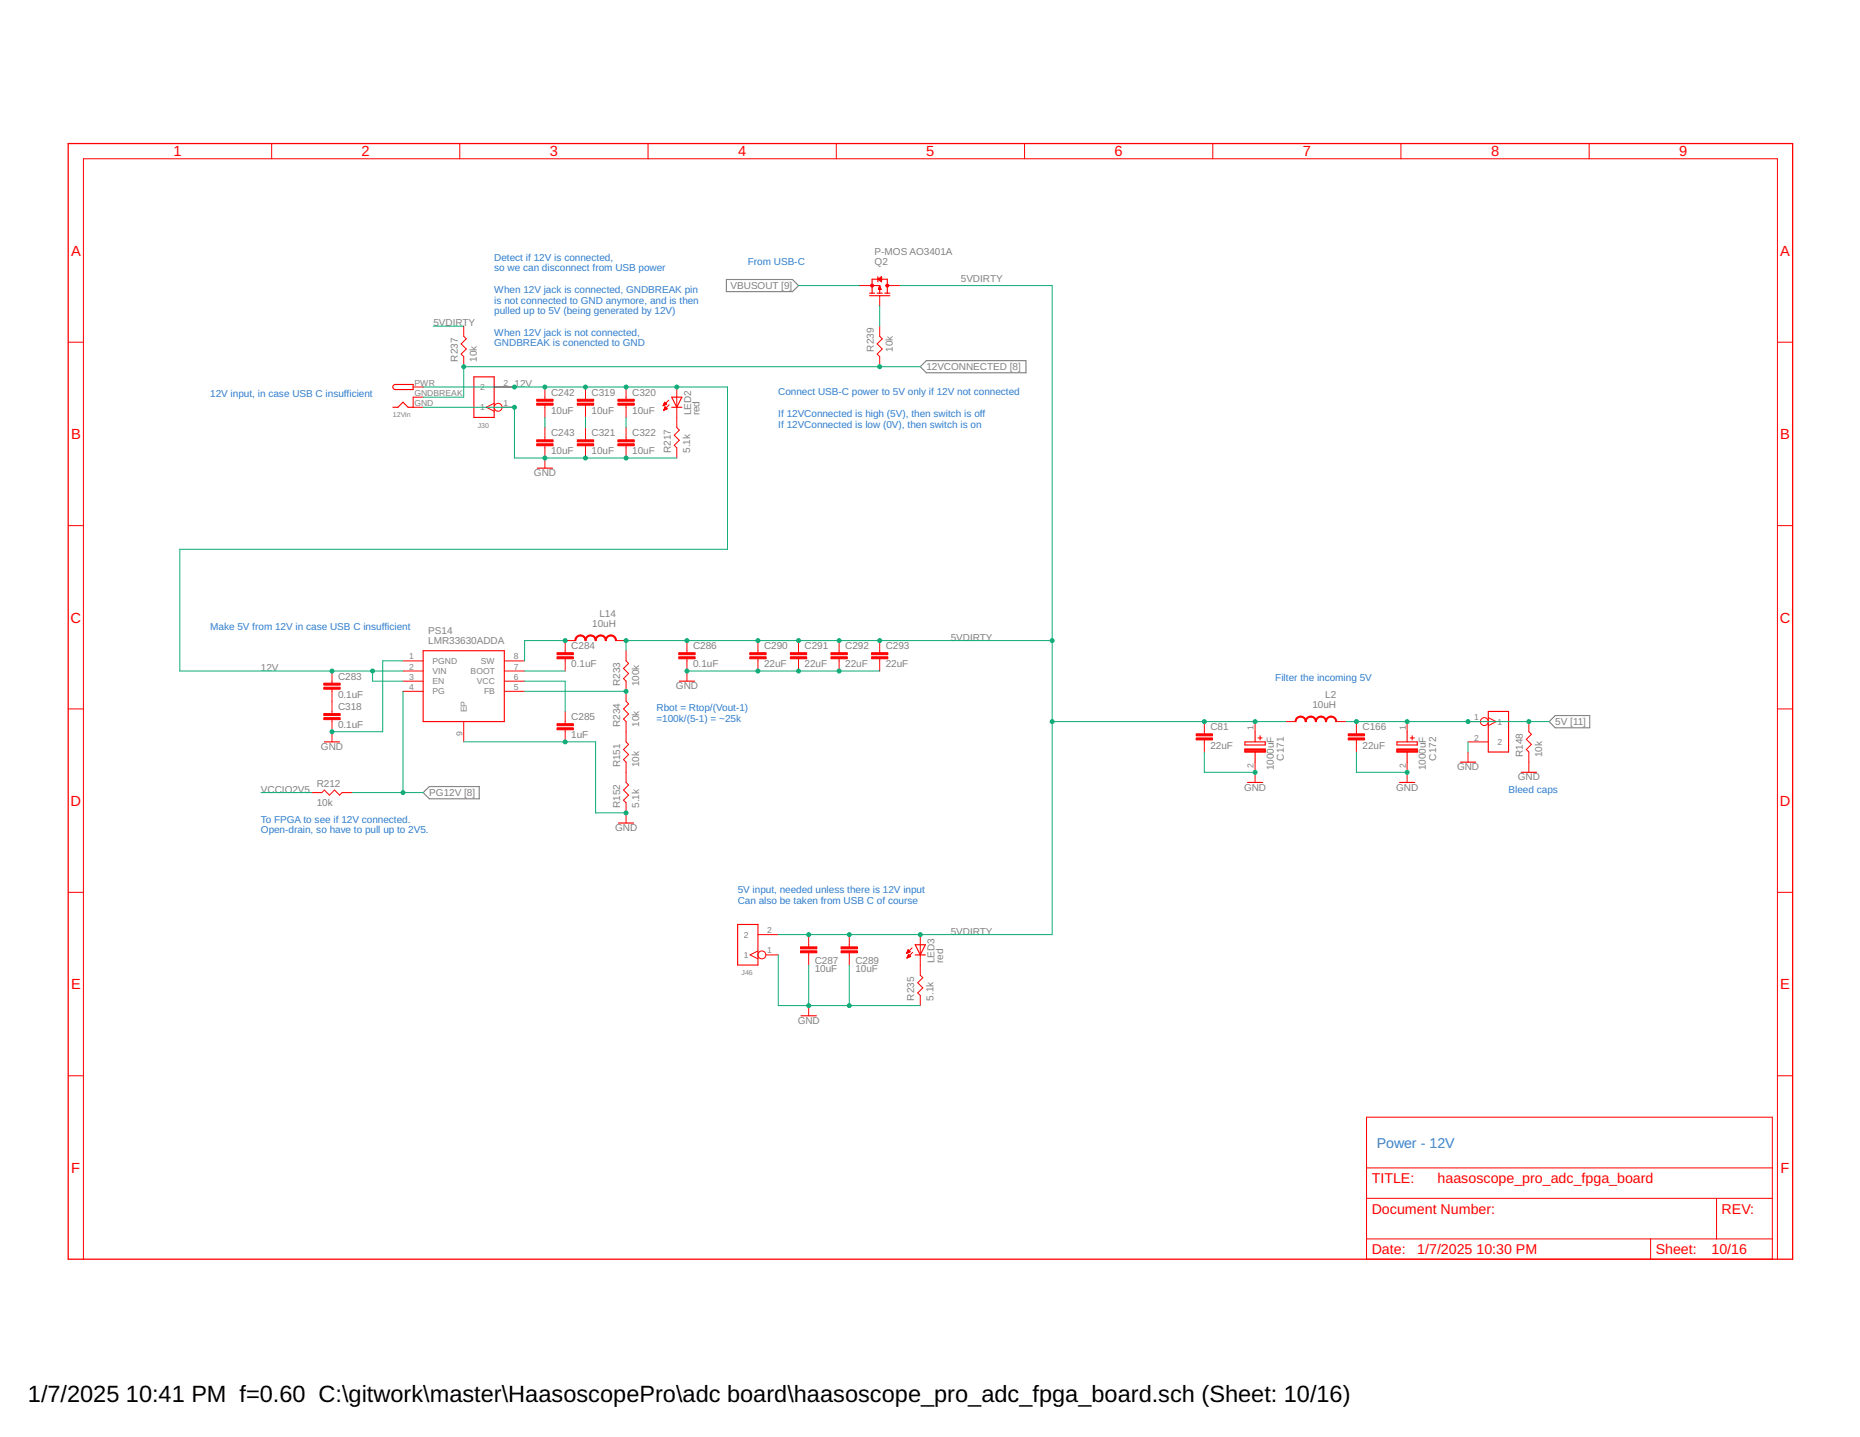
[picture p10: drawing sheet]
<svg xmlns="http://www.w3.org/2000/svg" width="279mm" height="216mm" viewBox="0 0 279 216" stroke-linecap="round" stroke-linejoin="round" font-family="sans-serif">
<path d="M109.1 42h9.9l1 .9-1 .9h-9.9zM139.1 54.2h15v1.8h-15l-.9-.9zM63.6 119.1l.9-.9h7.5v1.8h-7.5zM232.7 108.4l.9-.9h5.2v1.8h-5.2z" fill="none" stroke="#808080" stroke-width=".17"/>
<g fill="none" stroke="#f00" stroke-width=".17">
<path d="M59.1 57.9l.3-.1h2.7v.7h-2.7a.38 .38 0 0 1-.4-.2 .38 .38 0 0 1 .1-.4zM71.2 56.6h3v6.1h-3zM100.9 59.7h1.5l-.7 1.5zM130.6 44h.8M130.6 44.4h3.1M131 44v-2h2.3v2M131 42.9h1.1M131.8 44h.7M131.9 42l.5-.4v.7zM131.9 41.6v.7M132 43.5h.3M132.1 43.2l.2 .3"/>
<path d="M132.1 43.1v.9M132.1 42.9l.2 .6M132.1 42.9l-.1 .6M132.1 43.1l-.1 .4M132.1 43.1l.2 .4M132.1 42l.3 .1M132.1 42l.2 .1M132.3 41.8l-.2 .2M132.4 41.8l-.3 .2M132.9 44h.8M59 61.2h.8l.7-.8 .8 .8h.8M80.7 70.3h2.3"/>
<path d="M100.9 61.2h1.5M63.6 97.8h12.2v10.6h-12.2zM48.7 111.5h2.3M102 102.3h2.3M187 112.5h3.1v.5h-3.1zM187 111.5h3.1v.4h-3.1zM187 112.9h3.1M187 112.8h3.1M187 112.7h3.1M187 112.6h3.1M187.4 117.6h2.3M188.5 109.9v1.6"/>
<path d="M188.5 113v1.5M189 110.9h.6M189.3 110.6v.6M209.8 112.5h3.1v.5h-3.1zM209.8 111.5h3.1v.4h-3.1zM209.8 112.9h3.1M209.8 112.8h3.1M209.8 112.7h3.1M209.8 112.6h3.1M210.2 117.6h2.3M211.4 109.9v1.6M211.4 113v1.5"/>
<path d="M211.8 110.9h.6M212.1 110.6v.6M219.4 114.5h2.3M223.6 106.9h3v6.1h-3zM228.5 116h2.3M92.9 123.7h2.3M110.8 138.9h3.1v6.1h-3.1zM120.3 152.6h2.3M137.5 141.9h1.5l-.8 1.6zM137.5 143.5h1.5"/>
</g>
<g fill="none" stroke="#f00" stroke-width=".15">
<path d="M40.8 21.6v2.3M69.1 21.6v2.3M97.3 21.6v2.3M125.6 21.6v2.3M153.9 21.6v2.3M182.2 21.6v2.3M210.4 21.6v2.3M238.7 21.6v2.3M10.2 51.4h2.3M62.1 58.1h1.5M63.6 59.7h-1.5v1.5h1.5M69.7 49v1.5l.3 .4-.7 .8 .7 .7-.7 .8 .4 .4v1.5"/>
<path d="M74.2 58.1h3.1M81.9 58.1v1.9M87.9 58.1v1.9M94 58.1v1.9M101.7 58.1v6.1l.3 .4-.7 .8 .7 .7-.7 .8 .4 .4v1.5M129.1 42.9h1.9M132.1 42.9v.2M132.1 44.4v1.6M132.1 49v1.5l.4 .4-.7 .8 .7 .7-.7 .8 .3 .4v1.5M133.3 42.9h1.9M267 51.4h2.3M10.2 79h2.3"/>
<path d="M74.2 60.6l-1.2 .6 1.2 .6M75.4 61.2h1.9M81.9 60.9v1.8M81.9 64.2v1.9M81.9 67v3.3M87.9 60.9v1.8M87.9 64.2v1.9M87.9 67v1.8M94 60.9v1.8M94 64.2v1.9M94 67v1.8M99.6 60.9h.1"/>
<path d="M99.7 60.9h.1M99.7 60.8h.3M99.7 61.6h.1M99.7 60.7h.4M99.7 61.6h.2M99.7 61.5h.3M99.8 60.6h.2M99.8 61.5h.3M99.8 60.5h.1M99.8 61.4h.4M99.8 61.3h.3M99.8 60.4l.3 .3-.5 .3z"/>
<path d="M99.9 61.2h.1M99.9 61.1l.3 .3-.5 .3zM100.5 60.1l-.9 .9M100.5 60.8l-.8 .9M267 79h2.3M60.5 99.3h3.1M75.8 99.3h3M84.9 99v1.8M86.4 96.2h-1.5v1.9M92.5 96.2h1.5M94 97.8v1.5l.4 .4-.7 .7 .7 .8-.7 .8 .3 .3v3.1l.4 .3-.7 .8 .7 .8-.7 .7 .3 .4v3.1l.4 .3-.7 .8 .7 .8-.7 .7 .3 .4v3.1l.4 .3-.7 .8 .7 .8-.7 .7 .3 .4v3.1M103.2 96.2v1.9"/>
<path d="M103.2 99v3.3M113.9 96.2v1.9M113.9 99v1.8M120 96.2v1.9M120 99v1.8M126 96.2v1.9M126 99v1.8M132.1 96.2v1.9M132.1 99v1.8M10.2 106.5h2.3M46.8 119.1h1.5l.4-.4 .8 .8 .7-.8 .8 .8 .4-.4h1.5M49.9 100.8v1.8"/>
<path d="M49.9 103.5v3.7M49.9 108.1v3.4M60.5 100.8h3.1M60.5 102.3h3.1M60.5 103.9h3.1M69.7 108.4v3.1M75.8 100.8h3M75.8 102.3h3M75.8 103.9h3M84.9 106.9v1.8M84.9 109.6v1.9M180.9 108.4v1.9"/>
<path d="M180.9 111.2v1.8M188.5 108.4v1.5M188.5 114.5v3.1M193.1 108.4h1.5M200.7 108.4h1.5M203.8 108.4v1.9M203.8 111.2v1.8M211.4 108.4v1.5M211.4 114.5v3.1M220.5 108.4h1.9M220.5 111.5h3.1M220.5 113v1.5"/>
<path d="M223.6 107.8l1.1 .6-1.1 .6M229.7 108.4v1.5l.3 .4-.7 .8 .7 .7-.7 .8 .4 .4v3M267 106.5h2.3M10.2 134.1h2.3M267 134.1h2.3M113.9 142.9l-1.2 .6 1.2 .6M113.9 140.4h3M115 143.5h1.9M121.5 140.4v1.8M121.5 143.2v1.8M121.5 151.1v1.5M127.6 140.4v1.8"/>
<path d="M127.6 143.2v1.8M136.2 143.2h.1M136.2 143.2h.2M136.2 143.1h.3M136.2 143.9h.1M136.3 143h.4M136.3 143.9h.1M136.3 142.9h.3M136.3 143.8h.2M136.3 143.7h.4M136.4 142.9h.1M136.4 143.7h.4"/>
<path d="M136.4 142.8h.1M136.4 143.6h.3M136.4 142.7h.1M136.4 142.7l.3 .3-.5 .2zM136.4 143.5h.2M136.5 143.4h.1M136.5 143.4l.3 .3-.6 .2zM137 142.4l-.8 .8M137.1 143.1l-.9 .8M138.2 140.4v6.1l.4 .4-.7 .8 .7 .7-.7 .8 .3 .4v1.5M10.2 161.6h2.3M205.3 167.9h60.9v21.3h-60.9z"/>
<path d="M205.3 175.5h60.9M267 161.6h2.3M12.5 189.2v-165.3h254.5v165.3M205.3 180h60.9M205.3 186.1h60.9M247.9 186.1v3.1M257.9 180v6.1"/>
<circle cx="74.8" cy="61.2" r=".59"/>
<circle cx="223" cy="108.4" r=".59"/>
<circle cx="114.4" cy="143.5" r=".59"/>
</g>
<g fill="#f00" stroke="#f00" stroke-width=".15">
<path d="M80.6 60.6h2.5v.3h-2.5z"/>
<path d="M80.6 60h2.5v.3h-2.5z"/>
<path d="M80.6 66.7h2.5v.3h-2.5z"/>
<path d="M80.6 66.1h2.5v.3h-2.5z"/>
<path d="M48.6 103.3h2.5v.2h-2.5z"/>
<path d="M48.6 102.6h2.5v.3h-2.5z"/>
<path d="M83.7 98.7h2.4v.3h-2.4z"/>
<path d="M83.7 98.1h2.4v.3h-2.4z"/>
<path d="M83.7 109.3h2.4v.3h-2.4z"/>
<path d="M83.7 108.7h2.4v.3h-2.4z"/>
<path d="M102 98.7h2.4v.3h-2.4z"/>
<path d="M102 98.1h2.4v.3h-2.4z"/>
<path d="M120.2 142.9h2.5v.3h-2.5z"/>
<path d="M120.2 142.3h2.5v.3h-2.5z"/>
<path d="M126.3 142.9h2.5v.3h-2.5z"/>
<path d="M126.3 142.3h2.5v.3h-2.5z"/>
<path d="M112.6 98.7h2.5v.3h-2.5z"/>
<path d="M112.6 98.1h2.5v.3h-2.5z"/>
<path d="M118.7 98.7h2.5v.3h-2.5z"/>
<path d="M118.7 98.1h2.5v.3h-2.5z"/>
<path d="M124.8 98.7h2.5v.3h-2.5z"/>
<path d="M124.8 98.1h2.5v.3h-2.5z"/>
<path d="M130.9 98.7h2.5v.3h-2.5z"/>
<path d="M130.9 98.1h2.5v.3h-2.5z"/>
<path d="M48.6 107.8h2.5v.3h-2.5z"/>
<path d="M48.6 107.2h2.5v.3h-2.5z"/>
<path d="M86.7 60.6h2.5v.3h-2.5z"/>
<path d="M86.7 60h2.5v.3h-2.5z"/>
<path d="M92.8 60.6h2.5v.3h-2.5z"/>
<path d="M92.8 60h2.5v.3h-2.5z"/>
<path d="M86.7 66.7h2.5v.3h-2.5z"/>
<path d="M86.7 66.1h2.5v.3h-2.5z"/>
<path d="M92.8 66.7h2.5v.3h-2.5z"/>
<path d="M92.8 66.1h2.5v.3h-2.5z"/>
<path d="M179.7 110.9h2.4v.3h-2.4z"/>
<path d="M179.7 110.3h2.4v.3h-2.4z"/>
<path d="M202.5 110.9h2.5v.3h-2.5z"/>
<path d="M202.5 110.3h2.5v.3h-2.5z"/>
</g>
<g fill="#f00" stroke="#f00" stroke-width=".15">
<path d="M86.5 95.7l.6-.3h.1v.1a.67 .67 0 0 0-.7 .7h-.1v-.1z" fill-rule="evenodd"/>
<path d="M87.2 95.4l.3 .1 .4 .2 .1 .4v.1h-.1a.7 .7 0 0 0-.7-.7z" fill-rule="evenodd"/>
<path d="M88.1 95.7l.5-.3h.1v.1a.67 .67 0 0 0-.7 .7h-.1v-.1z" fill-rule="evenodd"/>
<path d="M88.7 95.4l.3 .1 .4 .2 .2 .4v.1h-.2a.7 .7 0 0 0-.7-.7z" fill-rule="evenodd"/>
<path d="M89.6 95.7l.5-.3h.1v.1a.67 .67 0 0 0-.6 .7h-.2v-.1z" fill-rule="evenodd"/>
<path d="M90.2 95.4l.4 .1 .3 .2 .2 .4v.1h-.2a.7 .7 0 0 0-.7-.7z" fill-rule="evenodd"/>
<path d="M91.1 95.7l.6-.3h.1v.1a.67 .67 0 0 0-.7 .7h-.2v-.1z" fill-rule="evenodd"/>
<path d="M91.8 95.4l.3 .1 .3 .2 .2 .4v.1h-.1a.75 .75 0 0 0-.7-.7z" fill-rule="evenodd"/>
<path d="M133.1 42.8l.3-.1 .1 .1-.1 .3h-.3v-.2h.2v.1l-.2-.1z" fill-rule="evenodd"/>
<path d="M130.8 42.8l.3-.1 .1 .1-.1 .3h-.3v-.2h.3l-.1 .1-.2-.1z" fill-rule="evenodd"/>
<path d="M194.7 107.9l.6-.3h.1v.1a.67 .67 0 0 0-.7 .7h-.2v-.1z" fill-rule="evenodd"/>
<path d="M195.4 107.6l.3 .1 .3 .2 .2 .4v.1h-.1a.67 .67 0 0 0-.7-.7z" fill-rule="evenodd"/>
<path d="M196.2 107.9l.6-.3h.1v.1a.67 .67 0 0 0-.7 .7h-.1v-.1z" fill-rule="evenodd"/>
<path d="M196.9 107.6l.3 .1 .4 .2 .1 .4v.1h-.1a.67 .67 0 0 0-.7-.7z" fill-rule="evenodd"/>
<path d="M197.8 107.9l.5-.3h.1v.1a.67 .67 0 0 0-.7 .7h-.1v-.1z" fill-rule="evenodd"/>
<path d="M198.4 107.6l.4 .1 .3 .2 .2 .4v.1h-.2a.67 .67 0 0 0-.7-.7z" fill-rule="evenodd"/>
<path d="M199.3 107.9l.5-.3h.1v.1a.67 .67 0 0 0-.6 .7h-.2v-.1z" fill-rule="evenodd"/>
<path d="M199.9 107.6l.4 .1 .3 .2 .2 .4v.1h-.2a.67 .67 0 0 0-.7-.7z" fill-rule="evenodd"/>
</g>
<path d="M10.2 21.6h259.1v167.6h-259.1z" fill="none" stroke="#f00" stroke-width=".19"/>
<g fill="none" stroke="#0dab76" stroke-width=".15">
<path d="M63.6 58.1h45.7v24.4h-82.3v18.3h33.5M65.1 49h4.6M120 42.9h9.1M132.1 46v3M135.2 42.9h22.9v97.5h-41.2M138.2 55.1h-68.5v4.6h-6.1M63.6 61.2h13.7v7.6h24.4M81.9 62.7v1.5M87.9 62.7v1.5M94 62.7v1.5M60.5 99.3h-3v10.6h-7.6M84.9 96.2h-6.1v3.1"/>
<path d="M158.1 96.2h-64.1v1.6M39.2 119.1h7.6M52.9 119.1h10.7M56 100.8v1.5h4.5M60.5 103.9v15.2M69.7 111.5h19.8v10.6h4.5M78.8 100.8h6.1M78.8 102.3h6.1v4.6M78.8 103.9h15.2M103.2 100.8h28.9M158.1 108.4h35M180.9 113v3h7.6"/>
<path d="M202.2 108.4h30.5M203.8 113v3h7.6M220.5 111.5v1.5M116.9 143.5v7.6h21.3M121.5 145v6.1M127.6 145v6.1"/>
</g>
<g fill="#0dab76" stroke="#0dab76" stroke-width=".15">
<circle cx="81.9" cy="68.8" r=".3"/>
<circle cx="77.3" cy="61.2" r=".3"/>
<circle cx="87.9" cy="68.8" r=".3"/>
<circle cx="94" cy="68.8" r=".3"/>
<circle cx="84.9" cy="111.5" r=".3"/>
<circle cx="94" cy="122.1" r=".3"/>
<circle cx="103.2" cy="100.8" r=".3"/>
<circle cx="113.9" cy="100.8" r=".3"/>
<circle cx="120" cy="100.8" r=".3"/>
<circle cx="126" cy="100.8" r=".3"/>
<circle cx="121.5" cy="151.1" r=".3"/>
<circle cx="127.6" cy="151.1" r=".3"/>
<circle cx="49.9" cy="109.9" r=".3"/>
<circle cx="211.4" cy="116" r=".3"/>
<circle cx="188.5" cy="116" r=".3"/>
<circle cx="180.9" cy="108.4" r=".3"/>
<circle cx="188.5" cy="108.4" r=".3"/>
<circle cx="94" cy="96.2" r=".3"/>
<circle cx="103.2" cy="96.2" r=".3"/>
<circle cx="113.9" cy="96.2" r=".3"/>
<circle cx="120" cy="96.2" r=".3"/>
<circle cx="126" cy="96.2" r=".3"/>
<circle cx="132.1" cy="96.2" r=".3"/>
<circle cx="121.5" cy="140.4" r=".3"/>
<circle cx="127.6" cy="140.4" r=".3"/>
<circle cx="138.2" cy="140.4" r=".3"/>
<circle cx="158.1" cy="96.2" r=".3"/>
<circle cx="158.1" cy="108.4" r=".3"/>
<circle cx="49.9" cy="100.8" r=".3"/>
<circle cx="56" cy="100.8" r=".3"/>
<circle cx="81.9" cy="58.1" r=".3"/>
<circle cx="77.3" cy="58.1" r=".3"/>
<circle cx="87.9" cy="58.1" r=".3"/>
<circle cx="94" cy="58.1" r=".3"/>
<circle cx="101.7" cy="58.1" r=".3"/>
<circle cx="84.9" cy="96.2" r=".3"/>
<circle cx="94" cy="103.9" r=".3"/>
<circle cx="60.5" cy="119.1" r=".3"/>
<circle cx="69.7" cy="55.1" r=".3"/>
<circle cx="132.1" cy="55.1" r=".3"/>
<circle cx="220.5" cy="108.4" r=".3"/>
<circle cx="203.8" cy="108.4" r=".3"/>
<circle cx="211.4" cy="108.4" r=".3"/>
<circle cx="229.7" cy="108.4" r=".3"/>
</g>
<g font-size="3.5">
<text x="4.2" y="210.7">1/7/2025</text>
<text x="18.9" y="210.7">10:41 PM f=0.60 C:\gitwork\master\HaasoscopePro\adc board\haasoscope_pro_adc_fpga_board.sch (Sheet: 10/16)</text>
</g>
<g font-size="2.2" fill="#f00">
<text x="26.1" y="23.5">1</text>
<text x="54.3" y="23.5">2</text>
<text x="82.6" y="23.5">3</text>
<text x="110.9" y="23.5">4</text>
<text x="139.1" y="23.5">5</text>
<text x="167.4" y="23.5">6</text>
<text x="195.7" y="23.5">7</text>
<text x="224" y="23.5">8</text>
<text x="252.2" y="23.5">9</text>
<text x="10.7" y="38.4">A</text>
<text x="267.4" y="38.4">A</text>
<text x="10.7" y="66">B</text>
<text x="267.4" y="66">B</text>
<text x="10.6" y="93.5">C</text>
<text x="267.4" y="93.5">C</text>
<text x="10.6" y="121.1">D</text>
<text x="267.4" y="121.1">D</text>
<text x="10.7" y="148.6">E</text>
<text x="267.4" y="148.6">E</text>
<text x="10.7" y="176.2">F</text>
<text x="267.5" y="176.2">F</text>
</g>
<text font-size="2.1" fill="#2c7bce" x="206.8" y="172.4">Power - 12V</text>
<g font-size="2.1" fill="#f00">
<text x="206" y="177.8">TITLE:</text>
<text x="216" y="177.8">haasoscope_pro_adc_fpga_board</text>
<text x="206" y="182.3">Document Number:</text>
<text x="258.6" y="182.3">REV:</text>
<text x="206" y="188.4">Date:</text>
<text x="212.9" y="188.4">1/7/2025</text>
<text x="221.8" y="188.4">10:30 PM</text>
<text x="248.7" y="188.4">Sheet:</text>
<text x="257.1" y="188.4">10/16</text>
</g>
<g font-size="1.5" fill="#2c7bce">
<text x="74.2" y="39.2">Detect if 12V is connected,</text>
<text x="74.2" y="40.8">so we can disconnect from USB power</text>
<text x="112.3" y="39.9">From USB-C</text>
<text x="74.2" y="44">When 12V jack is connected, GNDBREAK pin</text>
<text x="74.2" y="45.6">is not connected to GND anymore, and is then</text>
<text x="74.2" y="47.2">pulled up to 5V (being generated by 12V)</text>
<text x="74.2" y="50.4">When 12V jack is not connected,</text>
<text x="74.2" y="52.1">GNDBREAK is conencted to GND</text>
<text x="31.6" y="59.7">12V input, in case USB C insufficient</text>
<text x="116.9" y="59.4">Connect USB-C power to 5V only if 12V not connected</text>
<text x="116.9" y="62.6">If 12VConnected is high (5V), then switch is off</text>
<text x="116.9" y="64.2">If 12VConnected is low (0V), then switch is on</text>
<text x="31.6" y="94.7">Make 5V from 12V in case USB C insufficient</text>
<text x="98.6" y="106.8">Rbot = Rtop/(Vout-1)</text>
<text x="191.6" y="102.3">Filter the incoming 5V</text>
<text x="98.6" y="108.4">=100k/(5-1) = ~25k</text>
<text x="226.6" y="119.1">Bleed caps</text>
<text x="39.2" y="123.6">To FPGA to see if 12V connected.</text>
<text x="39.2" y="125.2">Open-drain, so have to pull up to 2V5.</text>
<text x="110.8" y="134.2">5V input, needed unless there is 12V input</text>
<text x="110.8" y="135.9">Can also be taken from USB C of course</text>
</g>
<g font-size="1.5" fill="#808080">
<text x="131.4" y="38.3">P-MOS AO3401A</text>
<text x="131.4" y="39.9">Q2</text>
<text x="109.7" y="43.4">VBUSOUT [9]</text>
<text x="144.3" y="42.4">5VDIRTY</text>
<text x="65.1" y="49">5VDIRTY</text>
<text x="131.2" y="52.8" transform="rotate(-90 131.2 52.8)">R239</text>
<text x="134.1" y="52.8" transform="rotate(-90 134.1 52.8)">10k</text>
<text x="68.8" y="54.3" transform="rotate(-90 68.8 54.3)">R237</text>
<text x="71.6" y="54.3" transform="rotate(-90 71.6 54.3)">10k</text>
<text x="77.3" y="58.1">12V</text>
<text x="82.8" y="59.4">C242</text>
<text x="88.9" y="59.4">C319</text>
<text x="95" y="59.4">C320</text>
<text x="139.2" y="55.6">12VCONNECTED [8]</text>
<text x="82.8" y="62.2">10uF</text>
<text x="82.8" y="65.5">C243</text>
<text x="88.9" y="62.2">10uF</text>
<text x="88.9" y="65.5">C321</text>
<text x="95" y="62.2">10uF</text>
<text x="95" y="65.5">C322</text>
<text x="103.8" y="62.4" transform="rotate(-90 103.8 62.4)">LED2</text>
<text x="105.1" y="62.4" transform="rotate(-90 105.1 62.4)">red</text>
<text x="80.2" y="71.5">GND</text>
<text x="82.8" y="68.3">10uF</text>
<text x="88.9" y="68.3">10uF</text>
<text x="95" y="68.3">10uF</text>
<text x="100.8" y="68" transform="rotate(-90 100.8 68)">R217</text>
<text x="103.6" y="68" transform="rotate(-90 103.6 68)">5.1k</text>
<text x="64.3" y="95.2">PS14</text>
<text x="89" y="94.2">10uH</text>
<text x="90" y="92.7">L14</text>
<text x="39.2" y="100.8">12V</text>
<text x="64.3" y="96.8">LMR33630ADDA</text>
<text x="85.8" y="100.3">0.1uF</text>
<text x="85.8" y="97.5">C284</text>
<text x="104.1" y="100.3">0.1uF</text>
<text x="104.1" y="97.5">C286</text>
<text x="114.8" y="100.3">22uF</text>
<text x="114.8" y="97.5">C290</text>
<text x="120.9" y="100.3">22uF</text>
<text x="120.9" y="97.5">C291</text>
<text x="127" y="100.3">22uF</text>
<text x="127" y="97.5">C292</text>
<text x="133.1" y="100.3">22uF</text>
<text x="133.1" y="97.5">C293</text>
<text x="142.8" y="96.2">5VDIRTY</text>
<text x="50.8" y="104.8">0.1uF</text>
<text x="50.8" y="102.1">C283</text>
<text x="50.8" y="106.7">C318</text>
<text x="93.2" y="103.1" transform="rotate(-90 93.2 103.1)">R233</text>
<text x="96" y="103.1" transform="rotate(-90 96 103.1)">100k</text>
<text x="101.5" y="103.5">GND</text>
<text x="197.2" y="106.4">10uH</text>
<text x="199.1" y="104.9">L2</text>
<text x="48.2" y="112.7">GND</text>
<text x="50.8" y="109.4">0.1uF</text>
<text x="85.8" y="110.9">1uF</text>
<text x="85.8" y="108.2">C285</text>
<text x="93.2" y="109.2" transform="rotate(-90 93.2 109.2)">R234</text>
<text x="96" y="109.2" transform="rotate(-90 96 109.2)">10k</text>
<text x="181.8" y="112.5">22uF</text>
<text x="181.8" y="109.7">C81</text>
<text x="204.7" y="112.5">22uF</text>
<text x="204.7" y="109.7">C166</text>
<text x="228.8" y="113.8" transform="rotate(-90 228.8 113.8)">R148</text>
<text x="231.6" y="113.8" transform="rotate(-90 231.6 113.8)">10k</text>
<text x="233.6" y="109">5V [11]</text>
<text x="39.2" y="119.1">VCCIO2V5</text>
<text x="47.6" y="118.2">R212</text>
<text x="64.5" y="119.6">PG12V [8]</text>
<text x="93.2" y="115.3" transform="rotate(-90 93.2 115.3)">R151</text>
<text x="96" y="115.3" transform="rotate(-90 96 115.3)">10k</text>
<text x="186.9" y="118.8">GND</text>
<text x="191.3" y="115.7" transform="rotate(-90 191.3 115.7)">1000uF</text>
<text x="192.9" y="114.3" transform="rotate(-90 192.9 114.3)">C171</text>
<text x="209.7" y="118.8">GND</text>
<text x="214.2" y="115.7" transform="rotate(-90 214.2 115.7)">1000uF</text>
<text x="215.7" y="114.3" transform="rotate(-90 215.7 114.3)">C172</text>
<text x="218.9" y="115.7">GND</text>
<text x="228" y="117.3">GND</text>
<text x="47.6" y="121.1">10k</text>
<text x="92.4" y="124.9">GND</text>
<text x="93.2" y="121.4" transform="rotate(-90 93.2 121.4)">R152</text>
<text x="96" y="121.4" transform="rotate(-90 96 121.4)">5.1k</text>
<text x="142.8" y="140.4">5VDIRTY</text>
<text x="122.4" y="146">10uF</text>
<text x="122.4" y="144.8">C287</text>
<text x="128.5" y="146">10uF</text>
<text x="128.5" y="144.8">C289</text>
<text x="140.4" y="144.7" transform="rotate(-90 140.4 144.7)">LED3</text>
<text x="141.7" y="144.7" transform="rotate(-90 141.7 144.7)">red</text>
<text x="119.8" y="153.8">GND</text>
<text x="137.3" y="150.3" transform="rotate(-90 137.3 150.3)">R235</text>
<text x="140.2" y="150.3" transform="rotate(-90 140.2 150.3)">5.1k</text>
</g>
<g font-size="1.3" fill="#808080">
<text x="62.3" y="57.9">PWR</text>
<text x="62.3" y="59.5">GNDBREAK</text>
<text x="72.1" y="58.6">2</text>
<text x="75.6" y="57.9">2</text>
<text x="62.3" y="61">GND</text>
<text x="72.1" y="61.6">1</text>
<text x="75.6" y="61">1</text>
<text x="61.5" y="99.1">1</text>
<text x="61.5" y="100.6">2</text>
<text x="65" y="99.7">PGND</text>
<text x="65" y="101.3">VIN</text>
<text x="70.7" y="101.3">BOOT</text>
<text x="72.2" y="99.7">SW</text>
<text x="77.2" y="99.1">8</text>
<text x="77.2" y="100.6">7</text>
<text x="61.5" y="102.1">3</text>
<text x="61.5" y="103.6">4</text>
<text x="65" y="102.8">EN</text>
<text x="65" y="104.3">PG</text>
<text x="70.1" y="107" transform="rotate(-90 70.1 107)">EP</text>
<text x="71.6" y="102.8">VCC</text>
<text x="72.7" y="104.3">FB</text>
<text x="77.2" y="102.1">6</text>
<text x="77.2" y="103.6">5</text>
<text x="69.5" y="110.5" transform="rotate(-90 69.5 110.5)">9</text>
<text x="188.3" y="109.7" transform="rotate(-90 188.3 109.7)">1</text>
<text x="211.2" y="109.7" transform="rotate(-90 211.2 109.7)">1</text>
<text x="221.4" y="108.2">1</text>
<text x="221.4" y="111.3">2</text>
<text x="225" y="108.9">1</text>
<text x="225" y="111.9">2</text>
<text x="188.3" y="115.5" transform="rotate(-90 188.3 115.5)">2</text>
<text x="211.2" y="115.5" transform="rotate(-90 211.2 115.5)">2</text>
<text x="111.7" y="143.9">1</text>
<text x="111.7" y="140.9">2</text>
<text x="115.3" y="143.3">1</text>
<text x="115.3" y="140.2">2</text>
</g>
<g font-size="1.1" fill="#808080">
<text x="59" y="62.7">12Vin</text>
<text x="71.8" y="64.2">J30</text>
<text x="111.4" y="146.5">J46</text>
</g>
</svg>
